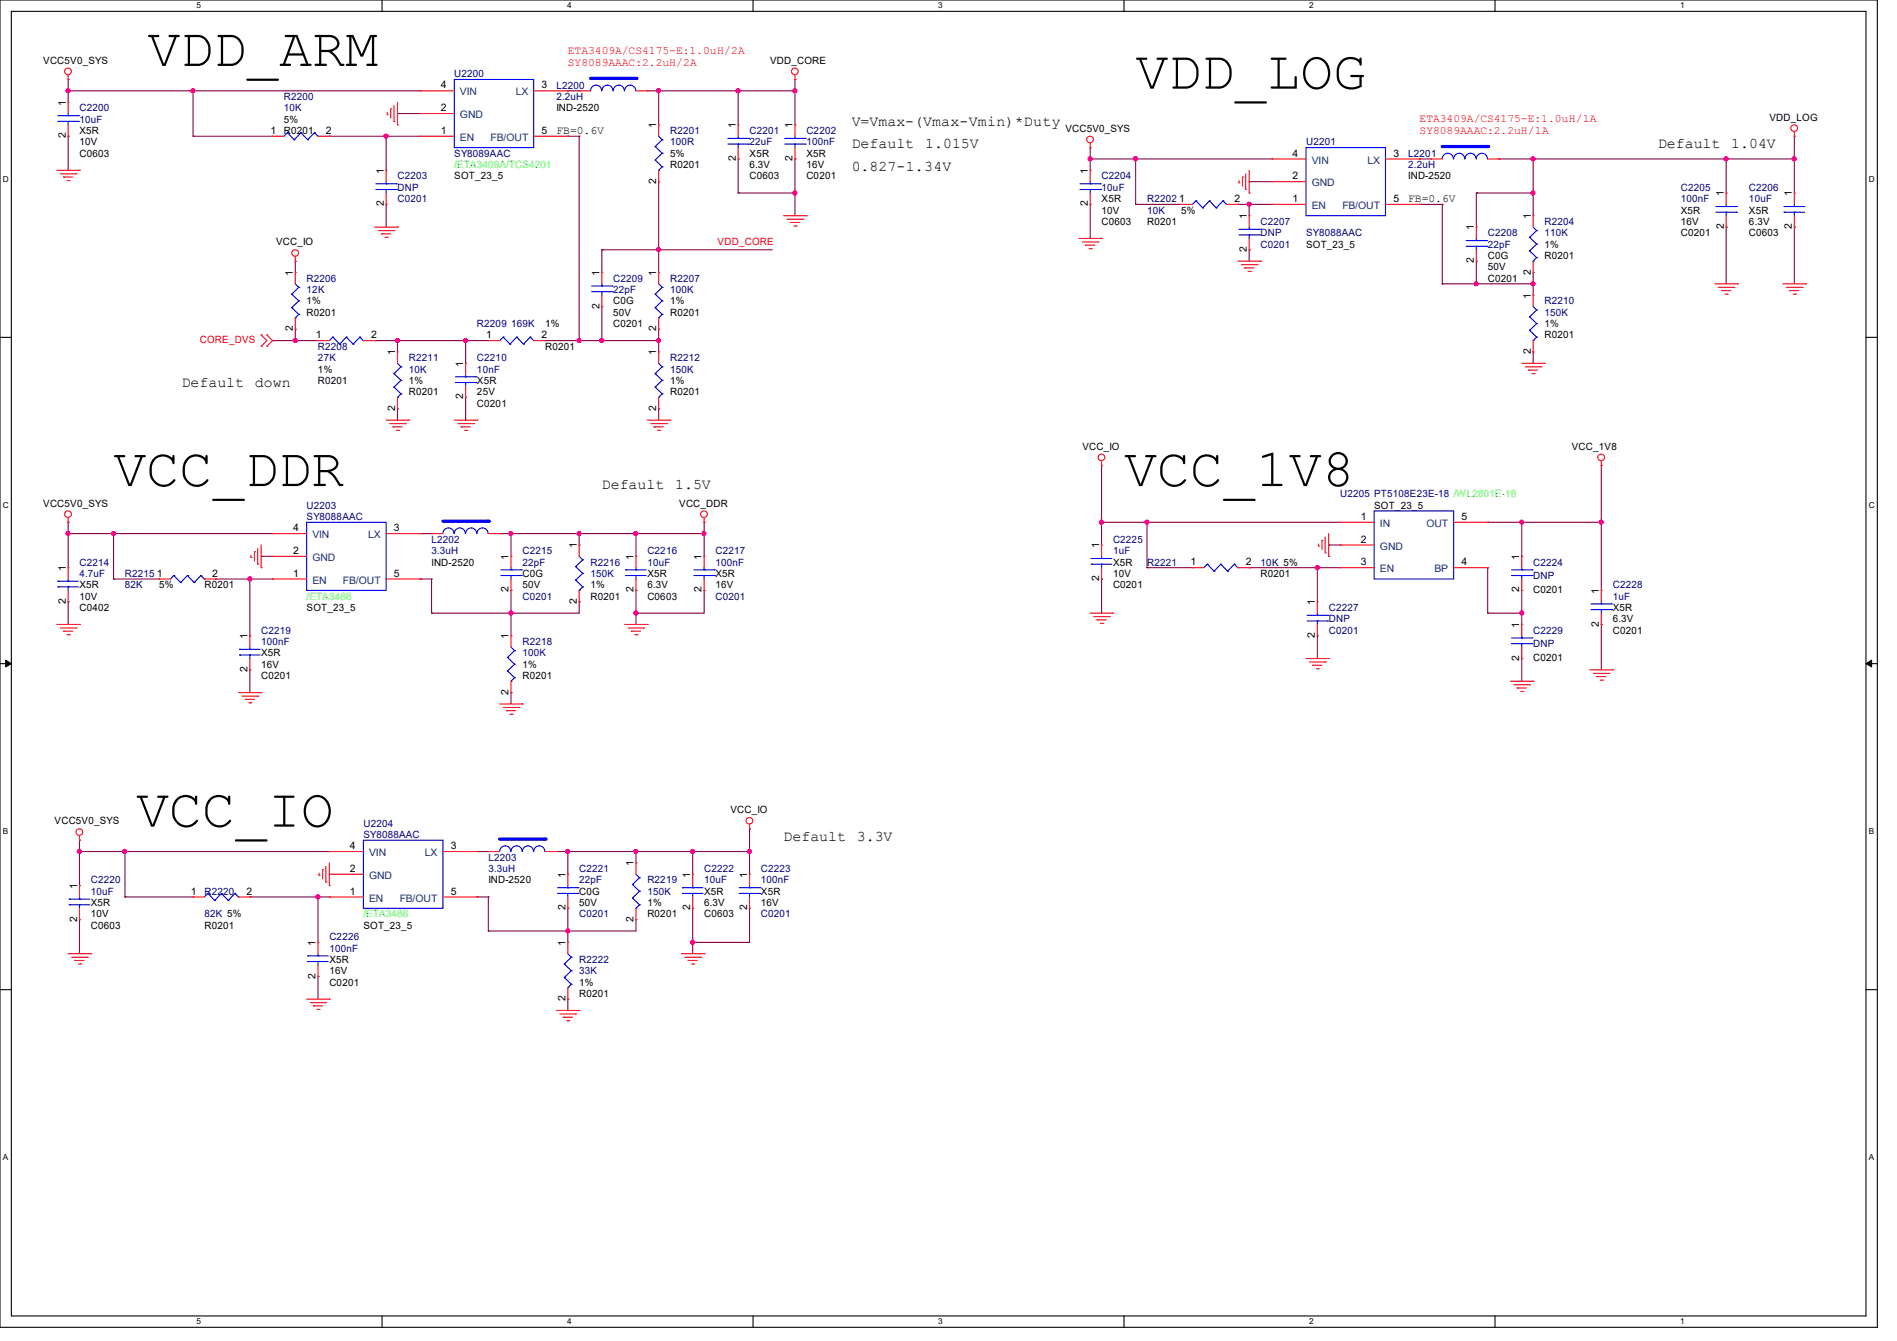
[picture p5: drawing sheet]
<svg xmlns="http://www.w3.org/2000/svg" width="297mm" height="210mm" viewBox="0 0 297 210" stroke-linecap="round" stroke-linejoin="round" font-family="sans-serif">
<path d="M0 0h293.9v207.9h-293.9zM1.8 1.8h290.3v204.3h-290.3z" fill="none" stroke="#000" stroke-width=".17"/>
<g fill="#fff">
<path d="M30.8 .2h.7v1.4h-.7z"/>
<path d="M30.8 206.2h.7v1.4h-.7z"/>
</g>
<path d="M59.8 0v1.8M59.8 206.1v1.8" fill="none" stroke="#000" stroke-width=".17"/>
<g fill="#fff">
<path d="M88.8 .2h.7v1.4h-.7z"/>
<path d="M88.8 206.2h.7v1.4h-.7z"/>
</g>
<path d="M117.9 0v1.8M117.9 206.1v1.8" fill="none" stroke="#000" stroke-width=".17"/>
<g fill="#fff">
<path d="M146.9 .2h.7v1.4h-.7z"/>
<path d="M146.9 206.2h.7v1.4h-.7z"/>
</g>
<path d="M176 0v1.8M176 206.1v1.8" fill="none" stroke="#000" stroke-width=".17"/>
<g fill="#fff">
<path d="M205 .2h.7v1.4h-.7z"/>
<path d="M205 206.2h.7v1.4h-.7z"/>
</g>
<path d="M234.1 0v1.8M234.1 206.1v1.8" fill="none" stroke="#000" stroke-width=".17"/>
<g fill="#fff">
<path d="M263.1 .2h.6v1.4h-.6z"/>
<path d="M263.1 206.2h.6v1.4h-.6z"/>
<path d="M.5 27.3h.9v1.4h-.9z"/>
<path d="M292.6 27.3h.9v1.4h-.9z"/>
<path d="M.5 78.4h.9v1.4h-.9z"/>
<path d="M292.6 78.4h.9v1.4h-.9z"/>
</g>
<path d="M0 52.8h1.8M292.1 52.8h1.8" fill="none" stroke="#000" stroke-width=".17"/>
<g fill="#fff">
<path d="M.5 129.5h.8v1.4h-.8z"/>
<path d="M292.6 129.5h.8v1.4h-.8z"/>
</g>
<path d="M0 103.9h1.8M292.1 103.9h1.8" fill="none" stroke="#000" stroke-width=".17"/>
<path d="M.9 103.4l.9 .5-.9 .5zM292.1 103.9l.9-.5v1z" fill="#000" stroke="#000" stroke-width=".16"/>
<g fill="#fff">
<path d="M.5 180.5h.8v1.4h-.8z"/>
<path d="M292.6 180.5h.8v1.4h-.8z"/>
</g>
<path d="M0 155h1.8M292.1 155h1.8" fill="none" stroke="#000" stroke-width=".17"/>
<g fill="none" stroke="#800040" stroke-width=".17">
<path d="M10.7 14.2h.1M10.7 12.4h.1M10.7 14.2h55.1M10.7 12.4v3.6M30.2 14.2h.1M30.2 14.2v7.1M62.2 17.8h.1M62.2 17.8h3.6M88.9 14.2h.1M88.9 14.2h1.8M101.3 14.2h.1M101.3 14.2h23.2"/>
<path d="M103.1 14.2h.1M103.1 14.2v5.4M115.6 14.2h.1M115.6 14.2v5.4M124.5 14.2h.1M124.5 12.4h.1M124.5 12.4v7.2M10.7 21.3h.1M10.7 21.3v5.4M30.2 21.3h.1M30.2 21.3h12.5M51.6 21.3h.1"/>
<path d="M51.6 21.3h14.2M60.5 21.3h.1M60.5 32h.1M60.5 21.3v5.4M60.5 32v3.6M88.9 21.3h.1M88.9 21.3h1.8M90.7 21.3h.1M90.7 21.3v32M94.2 39.1h.1M94.2 39.1h26.7M94.2 39.1v3.6"/>
<path d="M103.1 39.1h.1M103.1 28.4h.1M103.1 28.4v14.3M115.6 30.2h.1M115.6 24.9h.1M115.6 30.2h8.9M115.6 24.9v5.3M124.5 30.2h.1M124.5 24.9h.1M124.5 24.9v8.9M170.7 24.9h.1M170.7 32h.1"/>
<path d="M170.7 23.1h.1M170.7 24.9h28.4M170.7 23.1v3.6M170.7 32v5.3M177.8 24.9h.1M177.8 32h.1M177.8 32h7.1M177.8 24.9v7.1M193.8 32h.1M193.8 32h5.3M195.6 32h.1M195.6 39.1h.1"/>
<path d="M195.6 28.4h.1M195.6 32v1.8M195.6 39.1v1.8M195.6 28.4h3.5M222.2 24.9h.1M222.2 32h.1M222.2 24.9h1.8M222.2 32h3.6M225.8 32h.1M225.8 32v12.4M231.1 30.2h.1M231.1 30.2h8.9"/>
<path d="M231.1 30.2v5.4M234.7 24.9h.1M234.7 24.9h46.2M240 30.2h.1M240 24.9h.1M240 24.9v8.9M270.3 24.9h.1M270.3 35.6h.1M270.3 24.9v5.3M270.3 35.6v8.8M280.9 21.3h.1M280.9 24.9h.1"/>
<path d="M280.9 35.6h.1M280.9 21.3v8.9M280.9 35.6v8.8M42.7 53.3h.1M42.7 53.3h7.1M46.2 53.3h.1M46.2 51.6h.1M46.2 40.9h.1M46.2 40.9v1.8M46.2 51.6v1.7M58.7 53.3h.1M58.7 53.3h17.8"/>
<path d="M62.2 53.3h.1M62.2 53.3v1.8M72.9 53.3h.1M72.9 53.3v3.6M85.3 53.3h.1M85.3 53.3h17.8M90.7 53.3h.1M94.2 53.3h.1M94.2 48h.1M94.2 48v5.3M103.1 53.3h.1M103.1 51.6h.1"/>
<path d="M103.1 51.6v3.5M225.8 44.4h.1M225.8 44.4h14.2M231.1 44.4h.1M231.1 40.9h.1M231.1 40.9v3.5M240 55.1h.1M240 42.7h.1M240 44.4h.1M240 42.7v3.5M240 55.1v1.8M62.2 64h.1"/>
<path d="M62.2 64v1.8M72.9 62.2h.1M72.9 62.2v3.6M103.1 64h.1M103.1 64v1.8M172.5 72.9h.1M172.5 72.9v12.4M250.7 72.9h.1M250.7 72.9v19.6M10.7 83.6h.1M10.7 94.2h.1M10.7 81.8h.1"/>
<path d="M10.7 81.8v7.1M10.7 94.2v3.6M10.7 83.6h32M17.8 83.6h.1M17.8 90.7h.1M17.8 90.7h7.1M17.8 83.6v7.1M33.8 90.7h.1M33.8 90.7h8.9M39.1 90.7h.1M39.1 90.7v8.9M40.9 87.1h.1"/>
<path d="M40.9 87.1h1.8M65.8 90.7h.1M65.8 83.6h.1M65.8 83.6h1.8M65.8 90.7h1.8M67.6 90.7h.1M67.6 96h.1M67.6 90.7v5.3M78.2 83.6h.1M78.2 83.6h32M80 83.6h.1M80 92.5h.1"/>
<path d="M80 96h.1M80 83.6v3.5M80 92.5v7.1M90.7 83.6h.1M90.7 94.2h.1M90.7 94.2v1.8h-23.1M90.7 83.6v1.7M99.6 83.6h.1M99.6 92.5h.1M99.6 96h.1M99.6 83.6v3.5M99.6 92.5v5.3"/>
<path d="M110.2 81.8h.1M110.2 83.6h.1M110.2 92.5h.1M110.2 92.5v3.5h-10.6M110.2 81.8v5.3M172.5 90.7h.1M172.5 81.8h.1M172.5 81.8h37.3M172.5 90.7v5.3M179.6 88.9h.1M179.6 81.8h.1M179.6 88.9h7.1"/>
<path d="M179.6 81.8v7.1M195.6 88.9h.1M195.6 88.9h14.2M206.2 99.6h.1M206.2 88.9h.1M206.2 88.9v5.3M206.2 99.6v3.5M208 85.3h.1M208 85.3h1.8M232.9 96h.1M232.9 81.8h.1M232.9 88.9h.1"/>
<path d="M232.9 96h5.4M232.9 81.8h17.8M232.9 88.9v7.1M238.3 81.8h.1M238.3 92.5h.1M238.3 96h.1M238.3 81.8v5.3M238.3 92.5v5.3M250.7 97.8h.1M250.7 81.8h.1M250.7 97.8v7.1M39.1 104.9h.1"/>
<path d="M39.1 104.9v3.6M80 108.5h.1M80 108.5v1.7M238.3 103.1h.1M238.3 103.1v3.6M12.4 133.3h.1M12.4 131.6h.1M12.4 133.3h39.2M12.4 131.6v7.1M19.6 133.3h.1M19.6 133.3v7.2M74.7 133.3h.1"/>
<path d="M74.7 133.3h1.8M87.1 133.3h.1M87.1 133.3h30.2M88.9 133.3h.1M88.9 133.3v3.6M99.6 133.3h.1M99.6 133.3v1.8M108.5 133.3h.1M108.5 133.3v3.6M117.3 129.8h.1M117.3 133.3h.1M117.3 129.8v7.1"/>
<path d="M12.4 144h.1M12.4 144v5.4M19.6 140.5h.1M19.6 140.5h10.6M39.1 140.5h.1M39.1 140.5h12.5M49.8 140.5h.1M49.8 152.9h.1M49.8 140.5v7.1M49.8 152.9v3.6M74.7 140.5h.1M74.7 140.5h1.8"/>
<path d="M76.5 140.5h.1M76.5 145.8h.1M76.5 140.5v5.3M88.9 145.8h.1M88.9 142.2h.1M88.9 156.5h.1M88.9 142.2v5.4M88.9 156.5v1.7M99.6 144h.1M99.6 144v1.8h-23.1M108.5 142.2h.1M108.5 147.6h.1"/>
<path d="M108.5 142.2v7.2M117.3 142.2h.1M117.3 142.2v5.4h-8.8"/>
</g>
<g fill="#f0f" stroke="#f0f" stroke-width=".17">
<circle cx="238.2" cy="96" r=".32"/>
<circle cx="179.6" cy="81.8" r=".32"/>
<circle cx="172.4" cy="81.8" r=".32"/>
<circle cx="206.2" cy="88.9" r=".32"/>
<circle cx="238.2" cy="81.8" r=".32"/>
<circle cx="117.3" cy="133.3" r=".32"/>
<circle cx="250.7" cy="81.8" r=".32"/>
<circle cx="60.4" cy="21.3" r=".32"/>
<circle cx="46.2" cy="53.3" r=".32"/>
<circle cx="10.6" cy="14.2" r=".32"/>
<circle cx="115.5" cy="14.2" r=".32"/>
<circle cx="103.1" cy="14.2" r=".32"/>
<circle cx="103.1" cy="53.3" r=".32"/>
<circle cx="94.2" cy="53.3" r=".32"/>
<circle cx="124.4" cy="30.2" r=".32"/>
<circle cx="72.9" cy="53.3" r=".32"/>
<circle cx="90.7" cy="53.3" r=".32"/>
<circle cx="30.2" cy="14.2" r=".32"/>
<circle cx="62.2" cy="53.3" r=".32"/>
<circle cx="103.1" cy="39.1" r=".32"/>
<circle cx="124.4" cy="14.2" r=".32"/>
<circle cx="88.9" cy="145.8" r=".32"/>
<circle cx="99.5" cy="133.3" r=".32"/>
<circle cx="88.9" cy="133.3" r=".32"/>
<circle cx="12.4" cy="133.3" r=".32"/>
<circle cx="108.4" cy="133.3" r=".32"/>
<circle cx="49.8" cy="140.4" r=".32"/>
<circle cx="19.5" cy="133.3" r=".32"/>
<circle cx="80" cy="83.5" r=".32"/>
<circle cx="39.1" cy="90.7" r=".32"/>
<circle cx="17.8" cy="83.5" r=".32"/>
<circle cx="99.5" cy="96" r=".32"/>
<circle cx="10.6" cy="83.5" r=".32"/>
<circle cx="80" cy="96" r=".32"/>
<circle cx="99.5" cy="83.5" r=".32"/>
<circle cx="90.7" cy="83.5" r=".32"/>
<circle cx="110.2" cy="83.5" r=".32"/>
<circle cx="280.9" cy="24.9" r=".32"/>
<circle cx="108.4" cy="147.6" r=".32"/>
<circle cx="195.6" cy="32" r=".32"/>
<circle cx="170.7" cy="24.9" r=".32"/>
<circle cx="240" cy="44.4" r=".32"/>
<circle cx="231.1" cy="44.4" r=".32"/>
<circle cx="177.8" cy="24.9" r=".32"/>
<circle cx="270.2" cy="24.9" r=".32"/>
<circle cx="240" cy="30.2" r=".32"/>
<circle cx="240" cy="24.9" r=".32"/>
</g>
<g fill="none" stroke="#f00" stroke-width=".17">
<path d="M10.7 12.4h.1M10.7 11.7v.7M60.6 17.9h.1M60.6 17.6v.3M61.2 17.1h.1M61.2 17.1v1.4M61.7 19h.1M61.7 16.6v2.4M62.2 19.6h.1M62.2 16v3.6M65.8 17.8h.1M65.8 14.2h.1"/>
<path d="M65.8 17.8h5.3M65.8 14.2h5.3M83.6 14.2h5.3M88.9 14.2h.1M115.6 19.6h.1M115.6 19.6v1.7M124.5 12.4h.1M124.5 11.7v.7M8.9 26.7h3.5M9.4 27.2h2.5M9.9 27.7h.1M9.9 27.7h1.5"/>
<path d="M10.5 28.3h.3M10.8 28.3h.1M11.9 27.2h.1M12.4 26.7h.1M58.7 35.6h3.5M59.2 36.1h2.5M59.7 36.6h.1M59.7 36.6h1.5M60.3 37.2h.3M60.6 37.2h.1M61.7 36.1h.1M62.2 35.6h.1"/>
<path d="M65.8 21.3h.1M65.8 21.3h5.3M83.6 21.3h5.3M88.9 21.3h.1M115.6 24.9h.1M115.6 23.1v1.8M122.7 33.8h3.5M123.2 34.3h2.5M123.7 34.8h.1M123.7 34.8h1.5M124.3 35.4h.3M124.6 35.4h.1"/>
<path d="M125.7 34.3h.1M126.2 33.8h.1M168.9 37.3h3.6M169.5 37.9h2.4M170 38.4h.1M170 38.4h1.4M170.5 38.9h.4M170.7 23.1h.1M170.7 26.7h.1M170.7 32h.1M170.7 22.4v.7M170.7 26.7v1.7"/>
<path d="M170.7 30.2v1.8M170.9 38.9h.1M171.9 37.9h.1M172.5 37.3h.1M194 28.6h.1M194 28.3v.3M194.5 27.7h.1M194.5 27.7v1.5M195 29.7h.1M195 27.2v2.5M195.6 30.2h.1M195.6 26.7v3.5"/>
<path d="M240 33.8h.1M240 33.8v1.8M280.9 21.3h.1M280.9 20.6v.7M40.9 52.5h.1M40.9 54.2h.1M40.9 52.5l.9 .8-.9 .9M41.8 54.2h.1M41.8 52.5h.1M41.8 52.5l.9 .8-.9 .9M46.2 40.9h.1M46.2 40.2v.7"/>
<path d="M72.9 56.9h.1M72.9 56.9v1.8M193.8 40.9h3.6M194.4 41.4h2.4M194.9 42h.1M194.9 42h1.4M195.4 42.5h.3M195.7 42.5h.1M196.8 41.4h.1M197.4 40.9h.1M238.3 56.9h3.5M238.8 57.4h2.5"/>
<path d="M239.3 58h.1M239.3 58h1.4M239.9 58.5h.3M240 42.7h.1M240 40.9v1.8M240.2 58.5h.1M241.3 57.4h.1M241.8 56.9h.1M268.5 44.4h3.5M269 45h2.5M269.5 45.5h.1M269.5 45.5h1.5"/>
<path d="M270.1 46.1h.3M270.4 46.1h.1M271.5 45h.1M272 44.4h.1M279.1 44.4h3.6M279.7 45h2.5M280.2 45.5h.1M280.2 45.5h1.4M280.8 46.1h.3M281.1 46.1h.1M282.2 45h.1M282.7 44.4h.1"/>
<path d="M60.5 65.8h3.5M61 66.3h2.5M61.5 66.8h.1M61.5 66.8h1.4M62.1 67.4h.3M62.4 67.4h.1M63.5 66.3h.1M64 65.8h.1M71.1 65.8h3.6M71.7 66.3h2.4M72.2 66.8h.1M72.2 66.8h1.4"/>
<path d="M72.7 67.4h.4M72.9 62.2h.1M72.9 60.5v1.7M73.1 67.4h.1M74.1 66.3h.1M74.7 65.8h.1M101.3 65.8h3.6M101.9 66.3h2.5M102.4 66.8h.1M102.4 66.8h1.4M103 67.4h.3M103.3 67.4h.1"/>
<path d="M104.4 66.3h.1M104.9 65.8h.1M172.5 72.9h.1M172.5 72.2v.7M250.7 72.9h.1M250.7 72.2v.7M8.9 97.8h3.5M9.4 98.3h2.5M9.9 98.8h.1M9.9 98.8h1.5M10.5 99.4h.3M10.7 81.8h.1"/>
<path d="M10.7 88.9h.1M10.7 94.2h.1M10.7 81.1v.7M10.7 88.9v1.8M10.7 92.5v1.7M10.8 99.4h.1M11.9 98.3h.1M12.4 97.8h.1M39.3 87.3h.1M39.3 87v.3M39.8 86.4h.1M39.8 86.4v1.4"/>
<path d="M40.3 88.3h.1M40.3 85.9v2.4M40.9 88.9h.1M40.9 85.3v3.6M42.7 90.7h.1M42.7 87.1h.1M42.7 83.6h.1M42.7 90.7h5.3M42.7 87.1h5.3M42.7 83.6h5.3M60.5 90.7h5.3M60.5 83.6h5.3"/>
<path d="M65.8 83.6h.1M65.8 90.7h.1M97.8 97.8h3.5M98.3 98.3h2.5M98.8 98.8h.1M98.8 98.8h1.5M99.4 99.4h.3M99.6 87.1h.1M99.6 92.5h.1M99.6 87.1v1.8M99.6 90.7v1.8M99.7 99.4h.1"/>
<path d="M100.8 98.3h.1M101.3 97.8h.1M110.2 81.8h.1M110.2 81.1v.7M170.7 96h3.5M171.2 96.6h2.5M171.7 97.1h.1M171.7 97.1h1.5M172.3 97.6h.3M172.6 97.6h.1M173.7 96.6h.1M174.2 96h.1"/>
<path d="M206.4 85.5h.1M206.4 85.2v.3M207 84.6h.1M207 84.6v1.5M207.5 86.6h.1M207.5 84.1v2.5M208 87.1h.1M208 83.6v3.5M238.3 97.8h.1M238.3 97.8v1.8M37.3 108.5h3.6M37.9 109h2.4"/>
<path d="M38.4 109.5h.1M38.4 109.5h1.4M38.9 110.1h.4M39.3 110.1h.1M40.3 109h.1M40.9 108.5h.1M78.2 110.2h3.6M78.8 110.8h2.4M79.3 111.3h.1M79.3 111.3h1.4M79.8 111.8h.4M80.2 111.8h.1"/>
<path d="M81.2 110.8h.1M81.8 110.2h.1M204.5 103.1h3.5M205 103.7h2.5M205.5 104.2h.1M205.5 104.2h1.5M206.1 104.7h.3M206.4 104.7h.1M207.5 103.7h.1M208 103.1h.1M236.5 106.7h3.5M237 107.2h2.5"/>
<path d="M237.5 107.7h.1M237.5 107.7h1.5M238.1 108.3h.3M238.3 103.1h.1M238.3 101.3v1.8M238.4 108.3h.1M239.5 107.2h.1M240 106.7h.1M248.9 104.9h3.6M249.5 105.5h2.4M250 106h.1M250 106h1.4"/>
<path d="M250.5 106.5h.4M250.9 106.5h.1M251.9 105.5h.1M252.5 104.9h.1M12.4 131.6h.1M12.4 130.9v.7M50 137.1h.1M50 136.7v.4M50.5 136.2h.1M50.5 136.2v1.4M51 138.1h.1M51 135.7v2.4"/>
<path d="M51.6 138.7h.1M51.6 135.1v3.6M99.6 135.1h.1M99.6 135.1v1.8M108.5 136.9h.1M108.5 136.9v1.8M117.3 129.8h.1M117.3 129.1v.7M10.7 149.4h3.5M11.2 149.9h2.5M11.7 150.4h.1M11.7 150.4h1.5"/>
<path d="M12.3 151h.3M12.6 151h.1M13.7 149.9h.1M14.2 149.4h.1M30.2 140.5h.1M30.2 140.5h1.8M37.3 140.5h1.8M39.1 140.5h.1M48 156.5h3.6M48.6 157h2.4M49.1 157.5h.1M49.1 157.5h1.4"/>
<path d="M49.6 158.1h.4M50 158.1h.1M51 157h.1M51.6 156.5h.1M87.1 158.2h3.6M87.7 158.8h2.4M88.2 159.3h.1M88.2 159.3h1.4M88.7 159.9h.4M89.1 159.9h.1M90.1 158.8h.1M90.7 158.2h.1"/>
<path d="M99.6 144h.1M99.6 142.2v1.8M106.7 149.4h3.5M107.2 149.9h2.5M107.7 150.4h.1M107.7 150.4h1.5M108.3 151h.3M108.5 142.2h.1M108.5 140.5v1.7M108.6 151h.1M109.7 149.9h.1M110.2 149.4h.1"/>
<circle cx="10.7" cy="11.2" r=".52"/>
<circle cx="124.4" cy="11.2" r=".52"/>
<circle cx="46.2" cy="39.6" r=".52"/>
<circle cx="170.7" cy="21.8" r=".52"/>
<circle cx="280.9" cy="20.1" r=".52"/>
<circle cx="172.5" cy="71.6" r=".52"/>
<circle cx="250.7" cy="71.6" r=".52"/>
<circle cx="10.7" cy="80.5" r=".52"/>
<circle cx="110.2" cy="80.5" r=".52"/>
<circle cx="12.4" cy="130.3" r=".52"/>
<circle cx="117.3" cy="128.5" r=".52"/>
</g>
<g fill="none" stroke="#00f" stroke-width=".17">
<path d="M71.1 12.4h12.5v10.7h-12.5zM114 22.6h3.2M114 21.7h3.2M115.6 21.7h.1M115.6 22.6h.1M115.6 21.3v.4M115.6 22.6v.5M117.2 22.6h.1M117.2 21.7h.1M169.1 29.7h3.2M169.1 28.8h3.2M170.7 28.8h.1"/>
<path d="M170.7 29.7h.1M170.7 28.4v.4M170.7 29.7v.5M172.3 29.7h.1M172.3 28.8h.1M239.5 37.2h.1M239.5 39.3h.1M239.5 37.2l1.1 1M239.5 39.3l1.1 1M240 35.6l.6 .5M240.6 36.1h.1M240.6 38.2h.1"/>
<path d="M240.6 36.1l-1.1 1.1M240.6 38.2l-1.1 1.1M71.3 59.9h3.2M71.3 59h3.2M72.9 59h.1M72.9 59.9h.1M72.9 58.7v.3M72.9 59.9v.6M74.5 59.9h.1M74.5 59h.1M240 40.9h.1M240.6 40.3h.1"/>
<path d="M240.6 40.3l-.6 .6M9.1 91.9h.1M9.1 91h.1M9.1 91.9h3.2M9.1 91h3.2M10.7 91h.1M10.7 91.9h.1M10.7 90.7v.3M10.7 91.9v.6M48 81.8h12.5v10.7h-12.5zM69.3 83.6a.87 .87 0 0 1 .9-.9 .87 .87 0 0 1 .9 .9M71.1 83.6a.87 .87 0 0 1 .9-.9 .87 .87 0 0 1 .9 .9"/>
<path d="M72.9 83.6a.87 .87 0 0 1 .9-.9 .87 .87 0 0 1 .8 .9M74.7 83.6a.87 .87 0 0 1 .8-.9 .87 .87 0 0 1 .9 .9M98 90.1h.1M98 89.2h.1M98 90.1h3.2M98 89.2h3.2M99.6 89.2h.1M99.6 90.1h.1M99.6 88.9v.3M99.6 90.1v.6M236.6 99.9h3.3M238.3 99.9h.1"/>
<path d="M238.3 99.6v.3M239.9 99.9h.1M236.6 100.8h3.3M238.3 100.8h.1M238.3 100.8v.5M239.9 100.8h.1M32.6 139.9h.1M32.6 139.9l-.6 .6M32.6 139.9l1 1.1M34.7 139.9h.1M34.7 139.9l-1.1 1.1M34.7 139.9l1 1.1"/>
<path d="M36.8 139.9h.1M36.8 139.9l-1.1 1.1M36.8 139.9l.5 .6M99 138.5h.1M99 138.5l1.1 1.1M99.6 136.9l.5 .6M100.1 137.5h.1M100.1 139.6h.1M100.1 137.5l-1.1 1M100.1 139.6l-1.1 1M106.8 139.9h.1M106.8 139h.1"/>
<path d="M106.8 139.9h3.3M106.8 139h3.3M108.5 139h.1M108.5 139.9h.1M108.5 138.7v.3M108.5 139.9v.6M33.6 141h.1M35.7 141h.1M37.3 140.5h.1M99 140.6h.1M99 140.6l1.1 1.1M99.6 142.2h.1"/>
<path d="M100.1 141.7h.1M100.1 141.7l-.5 .5"/>
</g>
<path d="M69.3 81.6h7.2" fill="none" stroke="#00f" stroke-width=".51"/>
<circle cx="76.5" cy="81.6" r=".25" fill="#00f"/>
<g fill="none" stroke="#f00" stroke-width=".17">
<path d="M280.9 30.2h.1M280.9 35.6h.1M280.9 30.2v1.8M280.9 33.8v1.8M76.5 53.3h.1M76.5 53.3h1.7M83.6 53.3h1.7M85.3 53.3h.1M103.1 55.1h.1M103.1 55.1v1.8M240 46.2h.1M240 55.1h.1"/>
<path d="M240 46.2v1.8M240 53.3v1.8M103.1 64h.1M103.1 62.2v1.8M67.6 83.6h.1M67.6 83.6h1.7M76.5 83.6h1.7M78.2 83.6h.1M110.2 87.1h.1M110.2 92.5h.1M110.2 87.1v1.8M110.2 90.7v1.8"/>
<path d="M238.3 87.1h.1M238.3 92.5h.1M238.3 87.1v1.8M238.3 90.7v1.8M88.9 136.9h.1M88.9 136.9v1.8M88.9 142.2h.1M88.9 147.6h.1M88.9 156.5h.1M88.9 140.5v1.7M88.9 147.6v1.8M88.9 154.7v1.8"/>
</g>
<g fill="none" stroke="#00f" stroke-width=".17">
<path d="M225.8 24.9a.87 .87 0 0 1 .9-.9 .87 .87 0 0 1 .8 .9M227.6 24.9a.87 .87 0 0 1 .9-.9 .87 .87 0 0 1 .8 .9M229.4 24.9a.87 .87 0 0 1 .8-.9 .87 .87 0 0 1 .9 .9M231.1 24.9a.87 .87 0 0 1 .9-.9 .87 .87 0 0 1 .9 .9M279.3 33.2h.1M279.3 32.3h.1M279.3 33.2h3.2M279.3 32.3h3.2M280.9 32.3h.1M280.9 33.2h.1M280.9 32v.3M280.9 33.2v.6"/>
<path d="M78.8 52.8h.1M78.8 52.8l-.6 .5M78.8 52.8l1 1.1M79.8 53.9h.1M80.9 52.8h.1M80.9 52.8l-1.1 1.1M80.9 52.8l1.1 1.1M82 53.9h.1M83 52.8h.1M83 52.8l-1 1.1M83 52.8l.6 .5M83.6 53.3h.1"/>
<path d="M102.6 58.5h.1M102.6 58.5l1.1 1.1M103.1 56.9l.6 .5M103.7 57.4h.1M103.7 59.6h.1M103.7 57.4l-1.1 1.1M103.7 59.6l-1.1 1M239.5 49.6h.1M239.5 51.7h.1M239.5 49.6l1.1 1.1M239.5 51.7l1.1 1.1M240 53.3h.1"/>
<path d="M240 48l.6 .6M240.6 48.6h.1M240.6 50.7h.1M240.6 52.8h.1M240.6 48.6l-1.1 1M240.6 50.7l-1.1 1M240.6 52.8l-.6 .5M102.6 60.6h.1M102.6 60.6l1.1 1.1M103.1 62.2h.1M103.7 61.7h.1M103.7 61.7l-.6 .5"/>
<path d="M108.6 90.1h3.2M108.6 89.2h3.2M110.2 89.2h.1M110.2 90.1h.1M110.2 88.9v.3M110.2 90.1v.6M111.8 90.1h.1M111.8 89.2h.1M236.6 90.1h3.3M236.6 89.2h3.3M238.3 89.2h.1M238.3 90.1h.1"/>
<path d="M238.3 88.9v.3M238.3 90.1v.6M239.9 90.1h.1M239.9 89.2h.1M87.3 139.9h3.2M87.3 139h3.2M88.9 139h.1M88.9 139.9h.1M88.9 138.7v.3M88.9 139.9v.6M90.5 139.9h.1M90.5 139h.1"/>
<path d="M88.3 151h.1M88.3 153.1h.1M88.3 151l1.2 1M88.3 153.1l1.2 1M88.9 154.7h.1M88.9 149.4l.6 .5M89.5 149.9h.1M89.5 152h.1M89.5 154.1h.1M89.5 149.9l-1.2 1.1M89.5 152l-1.2 1.1M89.5 154.1l-.6 .6"/>
</g>
<path d="M225.8 22.9h7.1" fill="none" stroke="#00f" stroke-width=".51"/>
<circle cx="232.9" cy="22.9" r=".25" fill="#00f"/>
<g fill="none" stroke="#f00" stroke-width=".17">
<path d="M224 24.9h.1M224 24.9h1.8M232.9 24.9h1.8M234.7 24.9h.1M80 87.1h.1M80 92.5h.1M80 87.1v1.8M80 90.7v1.8M209.8 81.8h.1M209.8 85.3h.1M209.8 88.9h.1M209.8 81.8h5.3"/>
<path d="M209.8 85.3h5.3M209.8 88.9h5.3M227.6 81.8h5.3M227.6 88.9h5.3M232.9 88.9h.1M232.9 81.8h.1M117.3 136.9h.1M117.3 136.9v1.8M117.3 142.2h.1M117.3 140.5v1.7"/>
</g>
<g fill="none" stroke="#00f" stroke-width=".17">
<path d="M92.5 14.2a.87 .87 0 0 1 .8-.9 .87 .87 0 0 1 .9 .9M94.2 14.2a.87 .87 0 0 1 .9-.9 .87 .87 0 0 1 .9 .9M96 14.2a.87 .87 0 0 1 .9-.9 .87 .87 0 0 1 .8 .9M97.8 14.2a.87 .87 0 0 1 .9-.9 .87 .87 0 0 1 .8 .9M78.4 90.1h3.2M78.4 89.2h3.2M80 89.2h.1M80 90.1h.1M80 88.9v.3M80 90.1v.6M81.6 90.1h.1M81.6 89.2h.1"/>
<path d="M215.1 80h12.5v10.7h-12.5zM115.7 139.9h3.3M115.7 139h3.3M117.3 139h.1M117.3 139.9h.1M117.3 138.7v.3M117.3 139.9v.6M119 139.9h.1M119 139h.1"/>
</g>
<path d="M92.5 12.3h7.1" fill="none" stroke="#00f" stroke-width=".51"/>
<circle cx="99.6" cy="12.3" r=".25" fill="#00f"/>
<g fill="none" stroke="#f00" stroke-width=".17">
<path d="M10.7 16h.1M10.7 16v1.8M10.7 19.6v1.7M90.7 14.2h.1M90.7 14.2h1.8M99.6 14.2h1.7M101.3 14.2h.1M124.5 19.6h.1M124.5 19.6v1.7M10.7 21.3h.1M60.5 26.7h.1M60.5 32h.1"/>
<path d="M60.5 26.7v1.7M60.5 30.2v1.8M124.5 24.9h.1M124.5 23.1v1.8M184.9 32h.1M184.9 32h1.8M192 32h1.8M193.8 32h.1M195.6 33.8h.1M195.6 39.1h.1M195.6 33.8v1.8M195.6 37.3v1.8"/>
<path d="M199.1 32h.1M199.1 28.4h.1M199.1 24.9h.1M199.1 32h5.4M199.1 28.4h5.4M199.1 24.9h5.4M216.9 32h5.3M216.9 24.9h5.3M222.2 24.9h.1M222.2 32h.1M270.3 30.2h.1M270.3 35.6h.1"/>
<path d="M270.3 30.2v1.8M270.3 33.8v1.8M49.8 53.3h.1M49.8 53.3h1.8M56.9 53.3h1.8M58.7 53.3h.1M94.2 42.7h.1M94.2 48h.1M94.2 42.7v1.7M94.2 46.2v1.8M103.1 42.7h.1M103.1 51.6h.1"/>
<path d="M103.1 42.7v1.7M103.1 49.8v1.8M39.1 99.6h.1M39.1 99.6v1.7M172.5 85.3h.1M172.5 90.7h.1M172.5 85.3v1.8M172.5 88.9v1.8M186.7 88.9h.1M186.7 88.9h1.8M193.8 88.9h1.8M195.6 88.9h.1"/>
<path d="M206.2 94.2h.1M206.2 99.6h.1M206.2 94.2v1.8M206.2 97.8v1.8M250.7 92.5h.1M250.7 97.8h.1M250.7 92.5v1.7M250.7 96v1.8M39.1 104.9h.1M39.1 103.1v1.8M12.4 138.7h.1M12.4 138.7v1.8"/>
<path d="M12.4 144h.1M12.4 142.2v1.8M49.8 147.6h.1M49.8 152.9h.1M49.8 147.6v1.8M49.8 151.1v1.8"/>
</g>
<g fill="none" stroke="#00f" stroke-width=".17">
<path d="M9.1 19h3.2M9.1 18.1h3.2M10.7 18.1h.1M10.7 19h.1M10.7 17.8v.3M10.7 19v.6M12.3 19h.1M12.3 18.1h.1M58.8 29.7h3.3M58.8 28.8h3.3M60.5 28.8h.1M60.5 29.7h.1"/>
<path d="M60.5 28.4v.4M60.5 29.7v.5M62.1 29.7h.1M62.1 28.8h.1M122.9 22.6h3.2M122.9 21.7h3.2M124.5 21.7h.1M124.5 22.6h.1M124.5 21.3v.4M124.5 22.6v.5M126.1 22.6h.1M126.1 21.7h.1"/>
<path d="M187.2 31.5h.1M187.2 31.5l-.5 .5M187.2 31.5l1.1 1.1M188.3 32.6h.1M189.4 31.5h.1M189.4 31.5l-1.1 1.1M189.4 31.5l1 1.1M190.4 32.6h.1M191.5 31.5h.1M191.5 31.5l-1.1 1.1M191.5 31.5l.5 .5M192 32h.1"/>
<path d="M194 36.8h3.2M194 35.9h3.2M195.6 35.9h.1M195.6 36.8h.1M195.6 35.6v.3M195.6 36.8v.5M197.2 36.8h.1M197.2 35.9h.1M204.5 23.1h12.4v10.7h-12.4zM268.6 33.2h3.3M268.6 32.3h3.3M270.3 32.3h.1"/>
<path d="M270.3 33.2h.1M270.3 32v.3M270.3 33.2v.6M271.9 33.2h.1M271.9 32.3h.1M52.1 52.8h.1M52.1 52.8l-.5 .5M52.1 52.8l1.1 1.1M53.2 53.9h.1M54.2 52.8h.1M54.2 52.8l-1 1.1M54.2 52.8l1.1 1.1"/>
<path d="M55.3 53.9h.1M56.3 52.8h.1M56.3 52.8l-1 1.1M56.3 52.8l.6 .5M56.9 53.3h.1M92.6 45.7h3.2M92.6 44.8h3.2M94.2 44.8h.1M94.2 45.7h.1M94.2 44.4v.4M94.2 45.7v.5M95.8 45.7h.1"/>
<path d="M95.8 44.8h.1M102.6 46.1h.1M102.6 48.2h.1M102.6 46.1l1.1 1M102.6 48.2l1.1 1M103.1 49.8h.1M103.1 44.4l.6 .6M103.7 45h.1M103.7 47.1h.1M103.7 49.2h.1M103.7 45l-1.1 1.1M103.7 47.1l-1.1 1.1"/>
<path d="M103.7 49.2l-.6 .6M170.9 88.3h.1M170.9 87.5h.1M170.9 88.3h3.2M170.9 87.5h3.2M172.5 87.5h.1M172.5 88.3h.1M172.5 87.1v.4M172.5 88.3v.6M189 88.3h.1M189 88.3l-.5 .6M189 88.3l1.1 1.2"/>
<path d="M190.1 89.5h.1M191.1 88.3h.1M191.1 88.3l-1 1.2M191.1 88.3l1.1 1.2M192.2 89.5h.1M193.3 88.3h.1M193.3 88.3l-1.1 1.2M193.3 88.3l.5 .6M193.8 88.9h.1M204.6 97.2h3.3M204.6 96.4h3.3M206.2 96.4h.1"/>
<path d="M206.2 97.2h.1M206.2 96v.4M206.2 97.2v.6M207.9 97.2h.1M207.9 96.4h.1M249.1 95.5h3.2M249.1 94.6h3.2M250.7 94.6h.1M250.7 95.5h.1M250.7 94.2v.4M250.7 95.5v.5M252.3 95.5h.1"/>
<path d="M252.3 94.6h.1M37.5 102.6h.1M37.5 101.7h.1M37.5 102.6h3.2M37.5 101.7h3.2M39.1 101.7h.1M39.1 102.6h.1M39.1 101.3v.4M39.1 102.6v.5M78.2 133.3a.87 .87 0 0 1 .9-.8 .87 .87 0 0 1 .9 .8M80 133.3a.87 .87 0 0 1 .9-.8 .87 .87 0 0 1 .8 .8M81.8 133.3a.87 .87 0 0 1 .9-.8 .87 .87 0 0 1 .8 .8"/>
<path d="M83.6 133.3a.87 .87 0 0 1 .8-.8 .87 .87 0 0 1 .9 .8M10.8 141.7h.1M10.8 140.8h.1M10.8 141.7h3.3M10.8 140.8h3.3M12.4 140.8h.1M12.4 141.7h.1M12.4 140.5v.3M12.4 141.7v.5M48.2 150.6h.1M48.2 149.7h.1M48.2 150.6h3.2"/>
<path d="M48.2 149.7h3.2M49.8 149.7h.1M49.8 150.6h.1M49.8 149.4v.3M49.8 150.6v.5"/>
</g>
<path d="M78.2 131.4h7.1" fill="none" stroke="#00f" stroke-width=".51"/>
<circle cx="85.3" cy="131.4" r=".25" fill="#00f"/>
<g fill="none" stroke="#f00" stroke-width=".17">
<path d="M103.1 19.6h.1M103.1 19.6v1.7M42.7 21.3h.1M42.7 21.3h1.7M49.8 21.3h1.8M51.6 21.3h.1M103.1 28.4h.1M103.1 26.7v1.7M231.1 35.6h.1M231.1 35.6v1.7M231.1 39.1v1.8M46.2 42.7h.1"/>
<path d="M46.2 51.6h.1M46.2 42.7v1.7M46.2 49.8v1.8M62.2 55.1h.1M62.2 55.1v1.8M231.1 40.9h.1M62.2 64h.1M62.2 62.2v1.8M24.9 90.7h.1M24.9 90.7h1.8M32 90.7h1.8M33.8 90.7h.1"/>
<path d="M80 99.6h.1M80 99.6v1.7M90.7 85.3h.1M90.7 94.2h.1M90.7 85.3v1.8M90.7 92.5v1.7M80 108.5h.1M80 106.7v1.8M51.6 136.9h.1M51.6 133.3h.1M51.6 133.3h5.3M51.6 136.9h5.3"/>
<path d="M69.3 133.3h5.4M74.7 133.3h.1M76.5 133.3h.1M76.5 133.3h1.7M85.3 133.3h1.8M87.1 133.3h.1M51.6 140.5h.1M51.6 140.5h5.3M69.3 140.5h5.4M74.7 140.5h.1"/>
</g>
<g fill="none" stroke="#00f" stroke-width=".17">
<path d="M45 20.8h.1M45 20.8l-.6 .5M45 20.8l1.1 1.1M46.1 21.9h.1M47.1 20.8h.1M47.1 20.8l-1 1.1M47.1 20.8l1.1 1.1M48.2 21.9h.1M49.2 20.8h.1M49.2 20.8l-1 1.1M49.2 20.8l.6 .5M49.8 21.3h.1"/>
<path d="M102.6 22.9h.1M102.6 25.1h.1M102.6 22.9l1.1 1.1M102.6 25.1l1.1 1M103.1 26.7h.1M103.1 21.3l.6 .6M103.7 21.9h.1M103.7 24h.1M103.7 26.1h.1M103.7 21.9l-1.1 1M103.7 24l-1.1 1.1M103.7 26.1l-.6 .6"/>
<path d="M229.5 38.6h3.2M229.5 37.7h3.2M231.1 37.7h.1M231.1 38.6h.1M231.1 37.3v.4M231.1 38.6v.5M232.7 38.6h.1M232.7 37.7h.1M45.7 46.1h.1M45.7 48.2h.1M45.7 46.1l1.1 1M45.7 48.2l1.1 1"/>
<path d="M46.2 49.8h.1M46.2 44.4l.6 .6M46.8 45h.1M46.8 47.1h.1M46.8 49.2h.1M46.8 45l-1.1 1.1M46.8 47.1l-1.1 1.1M46.8 49.2l-.6 .6M61.7 58.5h.1M61.7 58.5l1.1 1.1M62.2 56.9l.6 .5M62.8 57.4h.1"/>
<path d="M62.8 59.6h.1M62.8 57.4l-1.1 1.1M62.8 59.6l-1.1 1M61.7 60.6h.1M61.7 60.6l1.1 1.1M62.2 62.2h.1M62.8 61.7h.1M62.8 61.7l-.6 .5M27.2 90.1h.1M27.2 90.1l-.5 .6M27.2 90.1l1.1 1.1M28.3 91.2h.1"/>
<path d="M29.3 90.1h.1M29.3 90.1l-1 1.1M29.3 90.1l1.1 1.1M30.4 91.2h.1M31.5 90.1h.1M31.5 90.1l-1.1 1.1M31.5 90.1l.5 .6M32 90.7h.1M90.1 88.7h.1M90.1 90.8h.1M90.1 88.7l1.1 1.1M90.1 90.8l1.1 1.1"/>
<path d="M90.7 92.5h.1M90.7 87.1l.5 .6M91.2 87.7h.1M91.2 89.8h.1M91.2 91.9h.1M91.2 87.7l-1.1 1M91.2 89.8l-1.1 1M91.2 91.9l-.5 .6M79.5 103h.1M79.5 105.1h.1M79.5 103l1.1 1M79.5 105.1l1.1 1"/>
<path d="M80 106.7h.1M80 101.3l.6 .6M80.6 101.9h.1M80.6 104h.1M80.6 106.1h.1M80.6 101.9l-1.1 1.1M80.6 104l-1.1 1.1M80.6 106.1l-.6 .6M56.9 131.6h12.4v10.6h-12.4z"/>
</g>
<g fill="#f0f" stroke="#f0f" stroke-width=".17">
<circle cx="238.2" cy="96" r=".32"/>
<circle cx="179.6" cy="81.8" r=".32"/>
<circle cx="172.4" cy="81.8" r=".32"/>
<circle cx="206.2" cy="88.9" r=".32"/>
<circle cx="238.2" cy="81.8" r=".32"/>
<circle cx="117.3" cy="133.3" r=".32"/>
<circle cx="250.7" cy="81.8" r=".32"/>
<circle cx="60.4" cy="21.3" r=".32"/>
<circle cx="46.2" cy="53.3" r=".32"/>
<circle cx="10.6" cy="14.2" r=".32"/>
<circle cx="115.5" cy="14.2" r=".32"/>
<circle cx="103.1" cy="14.2" r=".32"/>
<circle cx="103.1" cy="53.3" r=".32"/>
<circle cx="94.2" cy="53.3" r=".32"/>
<circle cx="124.4" cy="30.2" r=".32"/>
<circle cx="72.9" cy="53.3" r=".32"/>
<circle cx="90.7" cy="53.3" r=".32"/>
<circle cx="30.2" cy="14.2" r=".32"/>
<circle cx="62.2" cy="53.3" r=".32"/>
<circle cx="103.1" cy="39.1" r=".32"/>
<circle cx="124.4" cy="14.2" r=".32"/>
<circle cx="88.9" cy="145.8" r=".32"/>
<circle cx="99.5" cy="133.3" r=".32"/>
<circle cx="88.9" cy="133.3" r=".32"/>
<circle cx="12.4" cy="133.3" r=".32"/>
<circle cx="108.4" cy="133.3" r=".32"/>
<circle cx="49.8" cy="140.4" r=".32"/>
<circle cx="19.5" cy="133.3" r=".32"/>
<circle cx="80" cy="83.5" r=".32"/>
<circle cx="39.1" cy="90.7" r=".32"/>
<circle cx="17.8" cy="83.5" r=".32"/>
<circle cx="99.5" cy="96" r=".32"/>
<circle cx="10.6" cy="83.5" r=".32"/>
<circle cx="80" cy="96" r=".32"/>
<circle cx="99.5" cy="83.5" r=".32"/>
<circle cx="90.7" cy="83.5" r=".32"/>
<circle cx="110.2" cy="83.5" r=".32"/>
<circle cx="280.9" cy="24.9" r=".32"/>
<circle cx="108.4" cy="147.6" r=".32"/>
<circle cx="195.6" cy="32" r=".32"/>
<circle cx="170.7" cy="24.9" r=".32"/>
<circle cx="240" cy="44.4" r=".32"/>
<circle cx="231.1" cy="44.4" r=".32"/>
<circle cx="177.8" cy="24.9" r=".32"/>
<circle cx="270.2" cy="24.9" r=".32"/>
<circle cx="240" cy="30.2" r=".32"/>
<circle cx="240" cy="24.9" r=".32"/>
</g>
<g font-size="8.5">
<text x="23.1" y="10.3">VDD_ARM</text>
<text x="177.8" y="13.9">VDD_LOG</text>
<text x="17.8" y="76.1">VCC_DDR</text>
<text x="176" y="76.1">VCC_1V8</text>
<text x="21.3" y="129.5">VCC_IO</text>
</g>
<g font-size="2.3">
<text x="133.3" y="19.7">V=Vmax-(Vmax-Vmin)*Duty</text>
<text x="133.3" y="23.2">Default</text>
<text x="144.9" y="23.2">1.015V</text>
<text x="259.6" y="23.2">Default</text>
<text x="271.1" y="23.2">1.04V</text>
<text x="133.3" y="26.8">0.827-1.34V</text>
<text x="28.4" y="60.6">Default</text>
<text x="39.9" y="60.6">down</text>
<text x="94.2" y="76.6">Default</text>
<text x="105.7" y="76.6">1.5V</text>
<text x="122.7" y="131.7">Default</text>
<text x="134.2" y="131.7">3.3V</text>
</g>
<g font-size="1.8" fill="#f00">
<text x="88.9" y="8.5">ETA3409A/CS4175-E:1.0uH/2A</text>
<text x="88.9" y="10.3">SY8089AAAC:2.2uH/2A</text>
<text x="222.2" y="19.2">ETA3409A/CS4175-E:1.0uH/1A</text>
<text x="222.2" y="21">SY8089AAAC:2.2uH/1A</text>
</g>
<g font-size="1.8">
<text x="87.1" y="21">FB=0.6V</text>
<text x="220.5" y="31.6">FB=0.6V</text>
</g>
<g font-size="1.6">
<text x="6.8" y="10">VCC5V0_SYS</text>
<text x="120.6" y="10">VDD_CORE</text>
<text x="10.3" y="16.5" transform="rotate(-90 10.3 16.5)">1</text>
<text x="69" y="17.4">2</text>
<text x="69" y="13.8">4</text>
<text x="84.8" y="13.8">3</text>
<text x="87.1" y="17.4">IND-2520</text>
<text x="10.3" y="21.7" transform="rotate(-90 10.3 21.7)">2</text>
<text x="12.4" y="21">X5R</text>
<text x="12.4" y="22.8">10V</text>
<text x="42.3" y="21">1</text>
<text x="44.5" y="21">R0201</text>
<text x="44.5" y="19.2">5%</text>
<text x="51" y="21">2</text>
<text x="69" y="21">1</text>
<text x="84.8" y="21">5</text>
<text x="102.7" y="20.1" transform="rotate(-90 102.7 20.1)">1</text>
<text x="115.2" y="20.1" transform="rotate(-90 115.2 20.1)">1</text>
<text x="124.1" y="20.1" transform="rotate(-90 124.1 20.1)">1</text>
<text x="166.8" y="20.7">VCC5V0_SYS</text>
<text x="277" y="18.9">VDD_LOG</text>
<text x="12.4" y="24.6">C0603</text>
<text x="60.1" y="27.2" transform="rotate(-90 60.1 27.2)">1</text>
<text x="71.1" y="28.1">SOT_23_5</text>
<text x="102.7" y="28.8" transform="rotate(-90 102.7 28.8)">2</text>
<text x="104.9" y="26.3">R0201</text>
<text x="104.9" y="24.6">5%</text>
<text x="115.2" y="25.2" transform="rotate(-90 115.2 25.2)">2</text>
<text x="117.4" y="28.1">C0603</text>
<text x="117.4" y="24.6">X5R</text>
<text x="117.4" y="26.3">6.3V</text>
<text x="124.1" y="25.2" transform="rotate(-90 124.1 25.2)">2</text>
<text x="126.2" y="28.1">C0201</text>
<text x="126.2" y="24.6">X5R</text>
<text x="126.2" y="26.3">16V</text>
<text x="170.3" y="27.2" transform="rotate(-90 170.3 27.2)">1</text>
<text x="202.4" y="28.1">2</text>
<text x="202.4" y="24.5">4</text>
<text x="218.2" y="24.5">3</text>
<text x="220.5" y="28.1">IND-2520</text>
<text x="60.1" y="32.3" transform="rotate(-90 60.1 32.3)">2</text>
<text x="170.3" y="32.3" transform="rotate(-90 170.3 32.3)">2</text>
<text x="172.5" y="35.2">C0603</text>
<text x="172.5" y="31.7">X5R</text>
<text x="172.5" y="33.4">10V</text>
<text x="179.6" y="35.2">R0201</text>
<text x="184.6" y="31.6">1</text>
<text x="184.9" y="33.4">5%</text>
<text x="193.3" y="31.6">2</text>
<text x="195.2" y="34.3" transform="rotate(-90 195.2 34.3)">1</text>
<text x="202.4" y="31.6">1</text>
<text x="218.2" y="31.6">5</text>
<text x="239.6" y="34.3" transform="rotate(-90 239.6 34.3)">1</text>
<text x="263.2" y="33.4">X5R</text>
<text x="263.2" y="35.2">16V</text>
<text x="269.9" y="35.9" transform="rotate(-90 269.9 35.9)">2</text>
<text x="269.9" y="30.8" transform="rotate(-90 269.9 30.8)">1</text>
<text x="273.8" y="33.4">X5R</text>
<text x="273.8" y="35.2">6.3V</text>
<text x="280.5" y="35.9" transform="rotate(-90 280.5 35.9)">2</text>
<text x="280.5" y="30.8" transform="rotate(-90 280.5 30.8)">1</text>
<text x="43.2" y="38.4">VCC_IO</text>
<text x="195.2" y="39.4" transform="rotate(-90 195.2 39.4)">2</text>
<text x="204.5" y="38.8">SOT_23_5</text>
<text x="230.8" y="41.2" transform="rotate(-90 230.8 41.2)">2</text>
<text x="230.8" y="36.1" transform="rotate(-90 230.8 36.1)">1</text>
<text x="232.9" y="40.6">C0G</text>
<text x="241.8" y="40.6">R0201</text>
<text x="241.8" y="38.8">1%</text>
<text x="263.2" y="37">C0201</text>
<text x="273.8" y="37">C0603</text>
<text x="45.8" y="43.2" transform="rotate(-90 45.8 43.2)">1</text>
<text x="48" y="47.7">1%</text>
<text x="93.9" y="43.2" transform="rotate(-90 93.9 43.2)">1</text>
<text x="96" y="47.7">C0G</text>
<text x="102.7" y="43.2" transform="rotate(-90 102.7 43.2)">1</text>
<text x="104.9" y="47.7">1%</text>
<text x="232.9" y="44.1">C0201</text>
<text x="232.9" y="42.3">50V</text>
<text x="239.6" y="46.8" transform="rotate(-90 239.6 46.8)">1</text>
<text x="239.6" y="43" transform="rotate(-90 239.6 43)">2</text>
<text x="45.8" y="51.9" transform="rotate(-90 45.8 51.9)">2</text>
<text x="48" y="49.4">R0201</text>
<text x="49.4" y="53">1</text>
<text x="58.1" y="53">2</text>
<text x="76.1" y="53">1</text>
<text x="84.8" y="53">2</text>
<text x="85.3" y="51.2">1%</text>
<text x="93.9" y="48.3" transform="rotate(-90 93.9 48.3)">2</text>
<text x="96" y="51.2">C0201</text>
<text x="96" y="49.4">50V</text>
<text x="102.7" y="51.9" transform="rotate(-90 102.7 51.9)">2</text>
<text x="104.9" y="49.4">R0201</text>
<text x="241.8" y="53">R0201</text>
<text x="241.8" y="51.2">1%</text>
<text x="49.8" y="58.3">1%</text>
<text x="61.8" y="55.7" transform="rotate(-90 61.8 55.7)">1</text>
<text x="72.5" y="57.4" transform="rotate(-90 72.5 57.4)">1</text>
<text x="85.3" y="54.8">R0201</text>
<text x="102.7" y="55.7" transform="rotate(-90 102.7 55.7)">1</text>
<text x="239.6" y="55.4" transform="rotate(-90 239.6 55.4)">2</text>
<text x="49.8" y="60.1">R0201</text>
<text x="61.8" y="64.3" transform="rotate(-90 61.8 64.3)">2</text>
<text x="64" y="61.9">R0201</text>
<text x="64" y="60.1">1%</text>
<text x="72.5" y="62.6" transform="rotate(-90 72.5 62.6)">2</text>
<text x="74.7" y="63.7">C0201</text>
<text x="74.7" y="60.1">X5R</text>
<text x="74.7" y="61.9">25V</text>
<text x="102.7" y="64.3" transform="rotate(-90 102.7 64.3)">2</text>
<text x="104.9" y="61.9">R0201</text>
<text x="104.9" y="60.1">1%</text>
<text x="169.5" y="70.4">VCC_IO</text>
<text x="246.1" y="70.4">VCC_1V8</text>
<text x="6.8" y="79.3">VCC5V0_SYS</text>
<text x="45.9" y="83.2">4</text>
<text x="61.7" y="83.2">3</text>
<text x="106.3" y="79.3">VCC_DDR</text>
<text x="213" y="81.4">1</text>
<text x="215.2" y="79.7">SOT_23_5</text>
<text x="228.8" y="81.4">5</text>
<text x="10.3" y="89.4" transform="rotate(-90 10.3 89.4)">1</text>
<text x="45.9" y="86.7">2</text>
<text x="67.6" y="88.6">IND-2520</text>
<text x="79.6" y="87.7" transform="rotate(-90 79.6 87.7)">1</text>
<text x="90.3" y="85.9" transform="rotate(-90 90.3 85.9)">1</text>
<text x="99.2" y="87.7" transform="rotate(-90 99.2 87.7)">1</text>
<text x="109.9" y="87.7" transform="rotate(-90 109.9 87.7)">1</text>
<text x="172.1" y="85.9" transform="rotate(-90 172.1 85.9)">1</text>
<text x="174.3" y="88.6">X5R</text>
<text x="186.4" y="88.5">1</text>
<text x="195" y="88.5">2</text>
<text x="213" y="85">2</text>
<text x="213" y="88.5">3</text>
<text x="228.8" y="88.5">4</text>
<text x="237.9" y="87.7" transform="rotate(-90 237.9 87.7)">1</text>
<text x="10.3" y="94.6" transform="rotate(-90 10.3 94.6)">2</text>
<text x="12.4" y="95.7">C0402</text>
<text x="12.4" y="92.1">X5R</text>
<text x="12.4" y="93.9">10V</text>
<text x="24.6" y="90.3">1</text>
<text x="24.9" y="92.1">5%</text>
<text x="32" y="92.1">R0201</text>
<text x="33.2" y="90.3">2</text>
<text x="45.9" y="90.3">1</text>
<text x="48" y="95.7">SOT_23_5</text>
<text x="61.7" y="90.3">5</text>
<text x="79.6" y="92.8" transform="rotate(-90 79.6 92.8)">2</text>
<text x="81.8" y="90.3">C0G</text>
<text x="81.8" y="92.1">50V</text>
<text x="90.3" y="94.6" transform="rotate(-90 90.3 94.6)">2</text>
<text x="92.5" y="93.9">R0201</text>
<text x="92.5" y="92.1">1%</text>
<text x="99.2" y="92.8" transform="rotate(-90 99.2 92.8)">2</text>
<text x="101.4" y="93.9">C0603</text>
<text x="101.4" y="90.3">X5R</text>
<text x="101.4" y="92.1">6.3V</text>
<text x="109.9" y="92.8" transform="rotate(-90 109.9 92.8)">2</text>
<text x="112" y="90.3">X5R</text>
<text x="112" y="92.1">16V</text>
<text x="172.1" y="91" transform="rotate(-90 172.1 91)">2</text>
<text x="174.3" y="92.1">C0201</text>
<text x="174.3" y="90.3">10V</text>
<text x="197.4" y="90.3">R0201</text>
<text x="205.9" y="94.8" transform="rotate(-90 205.9 94.8)">1</text>
<text x="237.9" y="92.8" transform="rotate(-90 237.9 92.8)">2</text>
<text x="240" y="92.8">C0201</text>
<text x="250.3" y="93" transform="rotate(-90 250.3 93)">1</text>
<text x="252.5" y="95.7">X5R</text>
<text x="38.7" y="100.1" transform="rotate(-90 38.7 100.1)">1</text>
<text x="79.6" y="100.1" transform="rotate(-90 79.6 100.1)">1</text>
<text x="205.9" y="99.9" transform="rotate(-90 205.9 99.9)">2</text>
<text x="237.9" y="98.3" transform="rotate(-90 237.9 98.3)">1</text>
<text x="250.3" y="98.1" transform="rotate(-90 250.3 98.1)">2</text>
<text x="252.5" y="99.2">C0201</text>
<text x="252.5" y="97.5">6.3V</text>
<text x="38.7" y="105.2" transform="rotate(-90 38.7 105.2)">2</text>
<text x="40.9" y="106.3">C0201</text>
<text x="40.9" y="102.8">X5R</text>
<text x="40.9" y="104.6">16V</text>
<text x="81.8" y="106.3">R0201</text>
<text x="81.8" y="104.6">1%</text>
<text x="237.9" y="103.5" transform="rotate(-90 237.9 103.5)">2</text>
<text x="240" y="103.5">C0201</text>
<text x="79.6" y="108.8" transform="rotate(-90 79.6 108.8)">2</text>
<text x="8.6" y="129.1">VCC5V0_SYS</text>
<text x="114.3" y="127.3">VCC_IO</text>
<text x="54.8" y="136.5">2</text>
<text x="54.8" y="133">4</text>
<text x="70.6" y="133">3</text>
<text x="88.5" y="137.4" transform="rotate(-90 88.5 137.4)">1</text>
<text x="99.2" y="135.7" transform="rotate(-90 99.2 135.7)">1</text>
<text x="108.1" y="137.4" transform="rotate(-90 108.1 137.4)">1</text>
<text x="117" y="137.4" transform="rotate(-90 117 137.4)">1</text>
<text x="12.1" y="139.2" transform="rotate(-90 12.1 139.2)">1</text>
<text x="14.2" y="141.9">X5R</text>
<text x="14.2" y="143.7">10V</text>
<text x="29.9" y="140.1">1</text>
<text x="38.6" y="140.1">2</text>
<text x="54.8" y="140.1">1</text>
<text x="70.6" y="140.1">5</text>
<text x="76.5" y="138.3">IND-2520</text>
<text x="88.5" y="142.6" transform="rotate(-90 88.5 142.6)">2</text>
<text x="90.7" y="140.1">C0G</text>
<text x="90.7" y="141.9">50V</text>
<text x="101.4" y="143.7">R0201</text>
<text x="101.4" y="141.9">1%</text>
<text x="108.1" y="142.6" transform="rotate(-90 108.1 142.6)">2</text>
<text x="110.2" y="143.7">C0603</text>
<text x="110.2" y="140.1">X5R</text>
<text x="110.2" y="141.9">6.3V</text>
<text x="117" y="142.6" transform="rotate(-90 117 142.6)">2</text>
<text x="119.1" y="140.1">X5R</text>
<text x="119.1" y="141.9">16V</text>
<text x="12.1" y="144.4" transform="rotate(-90 12.1 144.4)">2</text>
<text x="14.2" y="145.5">C0603</text>
<text x="32" y="145.5">R0201</text>
<text x="49.4" y="148.1" transform="rotate(-90 49.4 148.1)">1</text>
<text x="56.9" y="145.5">SOT_23_5</text>
<text x="88.5" y="148.1" transform="rotate(-90 88.5 148.1)">1</text>
<text x="99.2" y="144.4" transform="rotate(-90 99.2 144.4)">2</text>
<text x="49.4" y="153.2" transform="rotate(-90 49.4 153.2)">2</text>
<text x="51.6" y="154.3">C0201</text>
<text x="51.6" y="150.8">X5R</text>
<text x="51.6" y="152.6">16V</text>
<text x="90.7" y="154.3">1%</text>
<text x="88.5" y="156.8" transform="rotate(-90 88.5 156.8)">2</text>
<text x="90.7" y="156.1">R0201</text>
</g>
<g font-size="1.6" fill="#000080">
<text x="12.4" y="17.4">C2200</text>
<text x="44.5" y="15.7">R2200</text>
<text x="44.5" y="17.4">10K</text>
<text x="71.1" y="12.1">U2200</text>
<text x="87.1" y="13.9">L2200</text>
<text x="87.1" y="15.7">2.2uH</text>
<text x="12.4" y="19.2">10uF</text>
<text x="104.9" y="21">R2201</text>
<text x="104.9" y="22.8">100R</text>
<text x="117.4" y="21">C2201</text>
<text x="117.4" y="22.8">22uF</text>
<text x="126.2" y="21">C2202</text>
<text x="126.2" y="22.8">100nF</text>
<text x="204.5" y="22.8">U2201</text>
<text x="62.2" y="28.1">C2203</text>
<text x="62.2" y="29.9">DNP</text>
<text x="71.1" y="24.6">SY8089AAC</text>
<text x="172.5" y="28.1">C2204</text>
<text x="172.5" y="29.9">10uF</text>
<text x="220.5" y="24.6">L2201</text>
<text x="220.5" y="26.3">2.2uH</text>
<text x="263.2" y="29.9">C2205</text>
<text x="273.8" y="29.9">C2206</text>
<text x="62.2" y="31.7">C0201</text>
<text x="179.6" y="31.7">R2202</text>
<text x="179.6" y="33.4">10K</text>
<text x="197.4" y="35.2">C2207</text>
<text x="241.8" y="35.2">R2204</text>
<text x="263.2" y="31.7">100nF</text>
<text x="273.8" y="31.7">10uF</text>
<text x="197.4" y="37">DNP</text>
<text x="197.4" y="38.8">C0201</text>
<text x="204.5" y="37">SY8088AAC</text>
<text x="232.9" y="37">C2208</text>
<text x="232.9" y="38.8">22pF</text>
<text x="241.8" y="37">110K</text>
<text x="48" y="44.1">R2206</text>
<text x="48" y="45.9">12K</text>
<text x="96" y="44.1">C2209</text>
<text x="96" y="45.9">22pF</text>
<text x="104.9" y="44.1">R2207</text>
<text x="104.9" y="45.9">100K</text>
<text x="241.8" y="47.7">R2210</text>
<text x="74.7" y="51.2">R2209</text>
<text x="80" y="51.2">169K</text>
<text x="241.8" y="49.4">150K</text>
<text x="49.8" y="54.8">R2208</text>
<text x="49.8" y="56.6">27K</text>
<text x="64" y="56.6">R2211</text>
<text x="64" y="58.3">10K</text>
<text x="74.7" y="56.6">C2210</text>
<text x="74.7" y="58.3">10nF</text>
<text x="104.9" y="56.6">R2212</text>
<text x="104.9" y="58.3">150K</text>
<text x="209.8" y="77.9">U2205 PT5108E23E-18 /WL2801E-18</text>
<text x="48" y="79.7">U2203</text>
<text x="48" y="81.4">SY8088AAC</text>
<text x="12.4" y="88.6">C2214</text>
<text x="67.6" y="85">L2202</text>
<text x="67.6" y="86.8">3.3uH</text>
<text x="81.8" y="86.8">C2215</text>
<text x="81.8" y="88.6">22pF</text>
<text x="92.5" y="88.6">R2216</text>
<text x="101.4" y="86.8">C2216</text>
<text x="101.4" y="88.6">10uF</text>
<text x="112" y="86.8">C2217</text>
<text x="112" y="88.6">100nF</text>
<text x="174.3" y="85">C2225</text>
<text x="174.3" y="86.8">1uF</text>
<text x="179.6" y="88.6">R2221</text>
<text x="197.4" y="88.6">10K 5%</text>
<text x="240" y="88.6">C2224</text>
<text x="12.4" y="90.3">4.7uF</text>
<text x="19.6" y="90.3">R2215</text>
<text x="19.6" y="92.1">82K</text>
<text x="81.8" y="93.9">C0201</text>
<text x="92.5" y="90.3">150K</text>
<text x="112" y="93.9">C0201</text>
<text x="208" y="95.7">C2227</text>
<text x="240" y="90.7">DNP</text>
<text x="252.5" y="92.1">C2228</text>
<text x="252.5" y="93.9">1uF</text>
<text x="40.9" y="99.2">C2219</text>
<text x="40.9" y="101">100nF</text>
<text x="81.8" y="101">R2218</text>
<text x="208" y="97.5">DNP</text>
<text x="208" y="99.2">C0201</text>
<text x="240" y="99.2">C2229</text>
<text x="240" y="101.3">DNP</text>
<text x="81.8" y="102.8">100K</text>
<text x="56.9" y="129.5">U2204</text>
<text x="56.9" y="131.2">SY8088AAC</text>
<text x="76.5" y="134.8">L2203</text>
<text x="76.5" y="136.6">3.3uH</text>
<text x="90.7" y="136.6">C2221</text>
<text x="110.2" y="136.6">C2222</text>
<text x="119.1" y="136.6">C2223</text>
<text x="14.2" y="138.3">C2220</text>
<text x="14.2" y="140.1">10uF</text>
<text x="32" y="140.1">R2220</text>
<text x="32" y="143.7">82K 5%</text>
<text x="90.7" y="138.3">22pF</text>
<text x="90.7" y="143.7">C0201</text>
<text x="101.4" y="138.3">R2219</text>
<text x="101.4" y="140.1">150K</text>
<text x="110.2" y="138.3">10uF</text>
<text x="119.1" y="138.3">100nF</text>
<text x="119.1" y="143.7">C0201</text>
<text x="51.6" y="147.2">C2226</text>
<text x="51.6" y="149">100nF</text>
<text x="90.7" y="150.8">R2222</text>
<text x="90.7" y="152.6">33K</text>
</g>
<g font-size="1.6" fill="#004080">
<text x="72" y="14.9">VIN</text>
<text x="80.7" y="14.9">LX</text>
<text x="72" y="22.1">EN</text>
<text x="72" y="18.5">GND</text>
<text x="76.8" y="22.1">FB/OUT</text>
<text x="205.4" y="29.2">GND</text>
<text x="205.4" y="25.6">VIN</text>
<text x="214.1" y="25.6">LX</text>
<text x="205.4" y="32.7">EN</text>
<text x="210.2" y="32.7">FB/OUT</text>
<text x="216" y="82.5">IN</text>
<text x="223.3" y="82.5">OUT</text>
<text x="48.9" y="87.8">GND</text>
<text x="48.9" y="84.3">VIN</text>
<text x="57.6" y="84.3">LX</text>
<text x="216" y="86.1">GND</text>
<text x="216" y="89.6">EN</text>
<text x="224.6" y="89.6">BP</text>
<text x="48.9" y="91.4">EN</text>
<text x="53.7" y="91.4">FB/OUT</text>
<text x="57.8" y="137.6">GND</text>
<text x="57.8" y="134.1">VIN</text>
<text x="66.5" y="134.1">LX</text>
<text x="57.8" y="141.2">EN</text>
<text x="62.6" y="141.2">FB/OUT</text>
</g>
<g font-size="1.6" fill="#0f0">
<text x="71.1" y="26.3">/ETA3409A/TCS4201</text>
<text x="48" y="93.9">/ETA3486</text>
<text x="56.9" y="143.7">/ETA3486</text>
</g>
<g font-size="1.6" fill="#f00">
<text x="112.4" y="38.4">VDD_CORE</text>
<text x="31.3" y="53.7">CORE_DVS</text>
</g>
<g font-size="1.3">
<text x="30.8" y="1.3">5</text>
<text x="88.8" y="1.3">4</text>
<text x="146.9" y="1.3">3</text>
<text x="205" y="1.3">2</text>
<text x="263.1" y="1.3">1</text>
<text x=".5" y="28.4">D</text>
<text x="292.6" y="28.4">D</text>
<text x=".5" y="79.5">C</text>
<text x="292.6" y="79.5">C</text>
<text x=".5" y="130.6">B</text>
<text x="292.6" y="130.6">B</text>
<text x=".5" y="181.7">A</text>
<text x="292.6" y="181.7">A</text>
<text x="30.8" y="207.4">5</text>
<text x="88.8" y="207.4">4</text>
<text x="146.9" y="207.4">3</text>
<text x="205" y="207.4">2</text>
<text x="263.1" y="207.4">1</text>
</g>
</svg>
